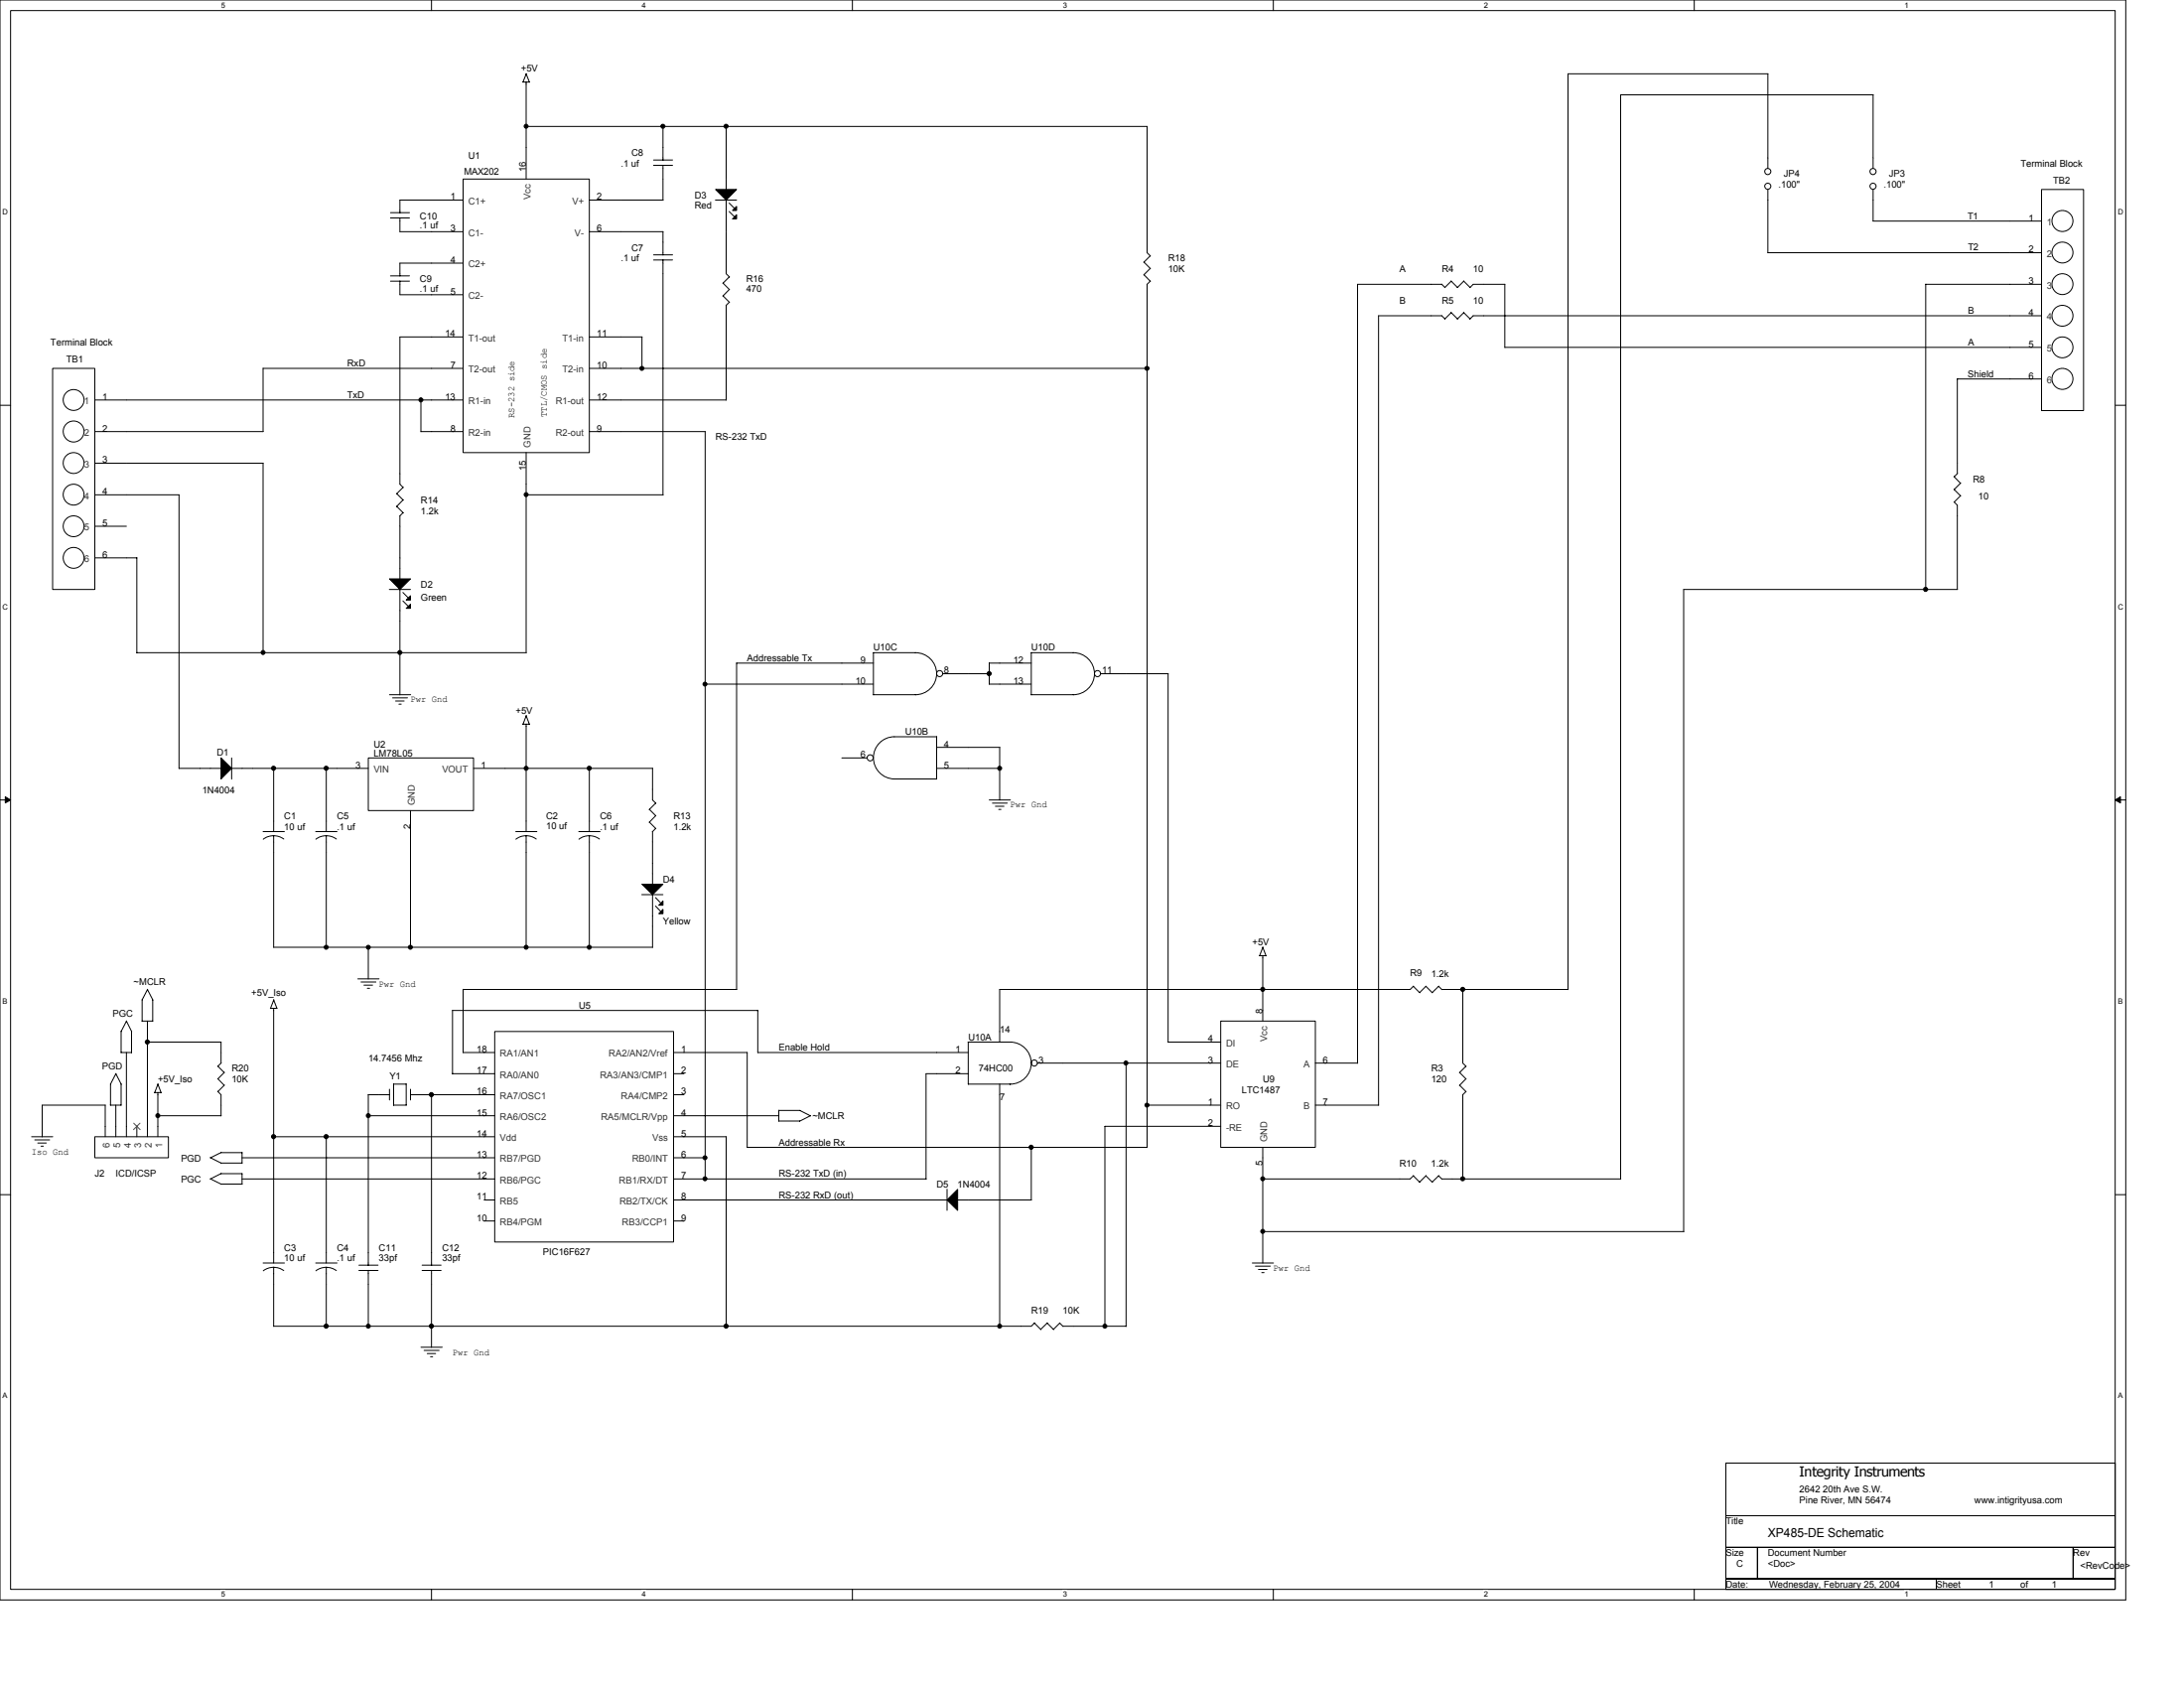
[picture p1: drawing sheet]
<svg xmlns="http://www.w3.org/2000/svg" width="279mm" height="216mm" viewBox="0 0 279 216" stroke-linecap="round" stroke-linejoin="round" font-family="sans-serif">
<path d="M0 0h271.9v204.6h-271.9zM1.4 1.4h269.2v201.9h-269.2z" fill="none" stroke="#000" stroke-width=".13"/>
<g fill="#fff">
<path d="M28.3 .1h.5v1.1h-.5z"/>
<path d="M28.3 203.4h.5v1.1h-.5z"/>
</g>
<path d="M55.2 0v1.4M55.2 203.3v1.3" fill="none" stroke="#000" stroke-width=".13"/>
<g fill="#fff">
<path d="M82.1 .1h.6v1.1h-.6z"/>
<path d="M82.1 203.4h.6v1.1h-.6z"/>
</g>
<path d="M109.1 0v1.4M109.1 203.3v1.3" fill="none" stroke="#000" stroke-width=".13"/>
<g fill="#fff">
<path d="M136 .1h.5v1.1h-.5z"/>
<path d="M136 203.4h.5v1.1h-.5z"/>
</g>
<path d="M162.9 0v1.4M162.9 203.3v1.3" fill="none" stroke="#000" stroke-width=".13"/>
<g fill="#fff">
<path d="M189.8 .1h.6v1.1h-.6z"/>
<path d="M189.8 203.4h.6v1.1h-.6z"/>
</g>
<path d="M216.7 0v1.4M216.7 203.3v1.3" fill="none" stroke="#000" stroke-width=".13"/>
<g fill="#fff">
<path d="M243.7 .1h.5v1.1h-.5z"/>
<path d="M243.7 203.4h.5v1.1h-.5z"/>
<path d="M.3 26.6h.7v1h-.7z"/>
<path d="M270.9 26.6h.7v1h-.7z"/>
<path d="M.3 77.1h.7v1h-.7z"/>
<path d="M270.9 77.1h.7v1h-.7z"/>
</g>
<path d="M0 51.8h1.4M270.6 51.8h1.3" fill="none" stroke="#000" stroke-width=".13"/>
<g fill="#fff">
<path d="M.3 127.6h.7v1h-.7z"/>
<path d="M270.9 127.6h.7v1h-.7z"/>
</g>
<path d="M0 102.3h1.4M270.6 102.3h1.3" fill="none" stroke="#000" stroke-width=".13"/>
<path d="M.7 101.9l.7 .4-.7 .4zM270.6 102.3l.7-.4v.8z" fill="#000" stroke="#000" stroke-width=".13"/>
<g fill="#fff">
<path d="M.3 178h.7v1.1h-.7z"/>
<path d="M270.9 178h.7v1.1h-.7z"/>
</g>
<g fill="none" stroke="#000" stroke-width=".13">
<path d="M67.3 10.5v12.4M67.3 16.2h79.5M67.3 9.4l-.4 1.1h.8l-.4-1.1M84.8 16.2v4.3M92.9 16.2v8.1M146.7 16.2v16.1l.5 .4-.9 .8M226.2 9.4v12.1M226.2 9.4h-25.6v117.2M239.6 12.1v9.4M239.6 12.1h-32.3v138.7M50 27.9h2.4M50 27.2h2.4"/>
<path d="M50 36h2.4M50 35.3h2.4M51.2 27.9v1.7h8M51.2 35.9v1.8h8M59.2 22.9h16.2v35h-16.2zM59.2 25.6h-8v1.6M59.2 33.7h-8v1.6M75.4 25.6h9.4M75.4 29.6h9.4M83.6 33.3h2.4M83.6 32.6h2.4M83.6 21.1h2.4"/>
<path d="M83.6 20.5h2.4M84.8 21.1v4.5M84.8 29.6v3M84.8 33.2v30.1M91.5 25.6h2.7M92.5 37.8l.8 .9M92.9 25.6v9.4l.4 .4M92.9 39.1v12.1M93.3 26l.7 .7M93.3 27.1l.7 .6M93.3 35.4l-.8 .8 .8 .8M93.3 37l-.8 .9"/>
<path d="M93.3 38.7l-.4 .4M146.3 33.5l.9 .9M146.7 36.4v110.4M147.2 34.3l-.9 .9 .9 .8-.5 .4M184.8 36.8l-.4-.5-10.7 .1v99.6M185.6 35.9l.9 .9M185.7 36l-.9 .8M187.2 40l.8 .8 .5-.4h72.7M187.2 35.9l.9 .9M187.3 40l-.9 .8M187.3 36l-.9 .8M192.5 36.4v8"/>
<path d="M192.5 36.4h-4l-.5 .4M226.2 24.2v8.1h35M239.6 24.2v4.1h21.6M261.2 24.2h5.4v28.3h-5.4zM261.2 36.4h-14.8v39M6.7 47.1h5.4v28.3h-5.4zM12.1 51.2h47.1M12.1 55.2h21.6M12.1 59.2h21.6M33.7 47.1h25.5M33.7 47.1v8.1M33.7 59.2v24.3"/>
<path d="M53.8 51.2v4h5.4M59.2 43.1h-8v18.8l.4 .5M67.3 57.9v25.6M75.4 51.2h17.5M75.4 55.2h14.8M75.4 43.1h6.7v4M75.4 47.1h71.4M90.2 55.2v95.6M184.4 40.4l.4 .4M184.4 40.4h-8v101M186.5 40.8l-.9-.8-.8 .8M192.5 44.4h68.7"/>
<path d="M250.4 48.5v12.1M250.4 48.5h10.8M12.1 63.3h10.8M12.1 67.3h4.1M12.1 71.4h5.4M17.5 71.4v12.1M22.9 63.3v35M49.8 75.4h2.7M50.8 63.1l.8 .9M50.8 64.8l.8 .8M51.2 66v8.1M51.2 75.4v13.5"/>
<path d="M51.5 75.8l.7 .7M51.5 76.9l.7 .7M51.6 62.3l-.9 .9M51.6 63.9l-.9 .9M51.6 65.6l-.5 .4M67.3 63.3h17.5M250 64.2l.4 .4v10.8h-35v82.1M250 62.6l.8 .8M250 61l.8 .8M250.4 60.6l-.4 .4M250.8 63.4l-.8 .8M250.8 61.8l-.8 .8"/>
<path d="M17.5 83.5h49.8M22.9 98.3h5.4M29.6 96.9v2.8M29.6 98.3h17.5M35 98.3v8.1M41.7 98.3v8.1M47.1 96.9h13.5v6.8h-13.5zM49.8 88.9h2.7M50.2 89.3h1.9M50.6 89.7h1.1M51 90.1h.3M60.6 98.3h22.9"/>
<path d="M67.3 91.5l.4 1.1M67.3 92.6v13.8M67.3 91.5l-.4 1.1h.8M75.4 98.3v8.1M83.5 98.3v4l.4 .4M90.2 87.5h21.5M107.7 96.9h3.2M111.7 84.8h-17.5v41.8M114.4 94.2a2.7 2.7 0 0 0-2.7 2.7 2.7 2.7 0 0 0 2.7 2.7h5.4M114.4 94.2h5.4M117.1 88.9a2.71 2.71 0 0 0 2.7-2.8 2.71 2.71 0 0 0-2.7-2.6h-5.4v5.4h5.5M119.8 98.3h8.1"/>
<path d="M119.8 94.2v5.5M119.8 95.6h8.1M120.6 86.2h6M126.6 87.5h5.3M127.9 95.6v6.7M131.9 84.8h-5.3v2.7M137.3 88.9a2.71 2.71 0 0 0 2.7-2.8 2.71 2.71 0 0 0-2.7-2.6h-5.4v5.4h5.5M140.8 86.2h8.7l-.1 47.1M33.7 106.4h2.7M35 106.9v14.3M36.3 107.3a2.15 2.15 0 0 0-1.3-.4 2.14 2.14 0 0 0-1.3 .4M40.4 106.4h2.7"/>
<path d="M41.7 106.9v14.3M43 107.3a2.15 2.15 0 0 0-1.3-.4 2.14 2.14 0 0 0-1.3 .4M52.5 103.7v17.5M66 106.4h2.7M67.3 106.9v14.3M68.6 107.3a2.15 2.15 0 0 0-1.3-.4 2.08 2.08 0 0 0-1.3 .4M74 106.4h2.8M75.4 106.9v14.3M76.7 107.3a2.15 2.15 0 0 0-1.3-.4 2.14 2.14 0 0 0-1.3 .4M82.1 114.4h2.7M83.1 103.5l.8 .9M83.1 105.2l.8 .8"/>
<path d="M83.5 106.4v6.7M83.5 114.4v6.8M83.9 114.8l.6 .7M83.9 115.9l.6 .7M83.9 102.7l-.8 .8M83.9 104.3l-.8 .9M83.9 106l-.4 .4M126.6 102.3h2.7M127 102.7h1.9M127.3 103.1h1.1M127.8 103.5h.3M15.5 134.6h1.3"/>
<path d="M15.5 138.7v2.7M15.5 138.7l-.7-1.4-.7 1.3v2.8h1.4M16.2 134.6v10.8M16.2 130.6l.6 1.4M16.2 130.6l-.7 1.3v2.7M16.8 131.9v2.7M18.2 130.6h1.3M18.2 127.9v2.7M18.9 133.3h9.4v2.7M18.9 130.6v14.8M18.9 126.6l.7 1.3M18.9 126.5l-.7 1.4"/>
<path d="M19.5 127.9v2.7M20.2 139.7v5.7M20.2 138.7l.4 1.1M20.2 138.6l-.4 1.1h.8M27.9 139.6l.4 .4v2.7h-8.1M27.9 138l.8 .8M27.9 136.4l.8 .8M28.3 136l-.4 .4M28.7 138.8l-.8 .8M28.7 137.2l-.8 .8M34.6 129h.8M35 129v32.5"/>
<path d="M35 127.9l.4 1.1M35 121.2h48.5M35 127.9l-.4 1.1M45.8 125.2h2.7M46.2 125.6h1.9M46.6 126h1.1M47 126.4h.3M47.1 121.2v4M49.8 139.3v1.4M50.3 138.7l1.7-.1v2.8h-1.6M50.4 138.7v2.7M52.5 139.3v1.4"/>
<path d="M57.9 129.2v8.1h5.4M57.9 129.2h39.1M59.2 134.6h4.1M59.2 126.6h35.1M59.2 126.5v8.1M63.3 131.9h22.9v27h-22.9zM86.2 134.6h9.4v12.2M86.2 137.3h1.3M96.9 134.6h27M96.9 129.2v5.4M123.9 138.7h5.4M123.9 137.3h-5.4v13.5"/>
<path d="M127.9 138.7v31M129.2 133.3a2.7 2.7 0 0 1 2.7 2.7v-.1a2.69 2.69 0 0 1-2.7 2.8M129.2 133.3h-5.4l.1 5.4M132.7 136h23.5M144.1 136v33.7M149.4 133.3h6.8M156.2 130.6h12.1v16.1h-12.1zM161.5 121.2l.5 1.1M161.5 122.2v8.4M161.6 121.1l-.5 1.1h.8M168.3 136h5.4M181.6 127l-.8-.9-.4 .5h-52.5v6.7"/>
<path d="M182.4 126.2l.8 .8 .9-.9 .4 .5M182.4 126.1l-.8 .9M184.4 126.6h16.2M186.7 138.8l.9 .8M187.1 126.6v9.4l.5 .4M187.5 136.4l-.8 .8 .9 .8M187.5 138l-.8 .8M187.5 139.6l-.4 .4M0 152.8h1.4M4 145.4h2.8M4.4 145.8h1.9M4.8 146.2h1.1"/>
<path d="M5.2 146.6h.3M12.1 145.4h9.4v2.7h-9.4zM13.5 141.4v4M13.5 141.4h-8.1v4M14.8 141.4v4M17.5 144.1v1.3M26.9 148.1l1.4 .7M26.9 150.8l1.4 .6M28.3 148.8h2.7M28.3 151.4h2.7M28.3 150.1h2.7M28.3 150.1l-1.4 .7"/>
<path d="M31 150.8h32.3M31 148.1h32.3M31 147.4v1.4M31 150.1v1.4M31 147.4h-2.7l-1.4 .7M35 145.4h28.3M41.7 145.4v16.1M47.1 140h2.7M47.1 140v21.8M47.1 142.7h16.2M52.5 140h10.8M55.2 140v21.8"/>
<path d="M61.9 153.5h1.4M61.9 156.2h1.4M86.2 145.4h6.7M86.2 153.5h35M86.2 140h1.3M86.2 150.8h32.3M86.2 142.7h13.5M86.2 148.1h4M86.2 156.2h1.3M92.9 145.4v24.3M95.6 146.7h51.2M99.6 143.4h2.7"/>
<path d="M103.7 142.7l-1.4 .7M103.7 142.7l-1.4-.7h-2.7v1.4M121.2 152.1v2.7M122.5 153.5h9.5M131.9 146.7v6.8M146.7 141.4h9.5M156.2 144.1h-14.8v25.6M161.5 146.7v14.9M161.5 157.5h53.9M168.3 141.4h8.1M180.8 150.4l.8 .8M180.8 150.4l-.4 .4h-18.9"/>
<path d="M182.4 150.4l.8 .8M182.4 150.4l-.8 .8M184 150.4l.5 .4M184.1 150.4l-.9 .8M184.4 150.8h22.9M187.1 140v10.8M270.6 152.8h1.3M33.7 161.5h2.7M35 162.1v7.6l96.9-.1 .5-.4M36.3 162.5a2.15 2.15 0 0 0-1.3-.4 2.14 2.14 0 0 0-1.3 .4M40.4 161.5h2.7M41.7 162.1v7.6"/>
<path d="M43 162.5a2.15 2.15 0 0 0-1.3-.4 2.14 2.14 0 0 0-1.3 .4M45.9 162.5h2.5M45.9 161.8h2.5M47.1 162.5v7.2M53.8 172.3h2.8M54 162.5h2.4M54 161.8h2.4M54.3 172.7h1.9M54.7 173.1h1M55.1 173.5h.3M55.2 162.5v9.8M132.3 169.2l.9 .9"/>
<path d="M134 169.2l.8 .9M134 169.2l-.9 .8M135.6 169.2l.4 .5 8.1-.1M135.6 169.2l-.8 .8M160.2 161.5h2.7M160.6 161.9h1.9M161 162.4h1.1M161.4 162.8h.3M220.8 187.1h49.8v6.8h-49.8zM220.8 193.9h49.8v4h-49.8zM220.8 197.9h4v4h-4zM224.8 197.9h40.4v4h-40.4z"/>
<path d="M265.2 197.9h5.4v4h-5.4zM220.8 201.9h26.9v1.4h-26.9zM247.7 201.9h22.9v1.4h-22.9z"/>
<circle cx="226.2" cy="23.8" r=".39"/>
<circle cx="226.2" cy="21.9" r=".39"/>
<circle cx="239.6" cy="23.8" r=".39"/>
<circle cx="239.6" cy="21.9" r=".39"/>
<circle cx="263.9" cy="28.3" r="1.35"/>
<circle cx="263.9" cy="36.3" r="1.34"/>
<circle cx="263.9" cy="32.3" r="1.34"/>
<circle cx="9.4" cy="55.2" r="1.34"/>
<circle cx="9.4" cy="51.2" r="1.33"/>
<circle cx="9.4" cy="59.2" r="1.33"/>
<circle cx="263.9" cy="48.5" r="1.35"/>
<circle cx="263.9" cy="40.4" r="1.34"/>
<circle cx="263.9" cy="44.4" r="1.34"/>
<circle cx="9.4" cy="71.4" r="1.33"/>
<circle cx="9.4" cy="63.3" r="1.33"/>
<circle cx="9.4" cy="67.3" r="1.33"/>
<circle cx="111.3" cy="96.9" r=".39"/>
<circle cx="120.2" cy="86.2" r=".39"/>
<circle cx="140.4" cy="86.2" r=".39"/>
<circle cx="132.3" cy="136" r=".39"/>
</g>
<g fill="#000" stroke="#000" stroke-width=".13">
<path d="M91.5 24.2h2.7l-1.3 1.4z" fill-rule="evenodd"/>
<path d="M93.7 26.9l.5-.5v.5z" fill-rule="evenodd"/>
<path d="M93.7 28l.5-.5v.5z" fill-rule="evenodd"/>
<path d="M49.8 74h2.7l-1.3 1.4z" fill-rule="evenodd"/>
<path d="M52.5 76.2v.6h-.5z" fill-rule="evenodd"/>
<path d="M52 77.8l.5-.5v.5z" fill-rule="evenodd"/>
<path d="M28.3 96.9l1.3 1.4-1.3 1.3z" fill-rule="evenodd"/>
<path d="M82.1 113.1h2.7l-1.3 1.3z" fill-rule="evenodd"/>
<path d="M84.8 115.3v.5h-.5z" fill-rule="evenodd"/>
<path d="M84.8 116.3v.6h-.5z" fill-rule="evenodd"/>
<path d="M121.2 153.5l1.3-1.4v2.7z" fill-rule="evenodd"/>
<circle cx="67.3" cy="16.1" r=".25"/>
<circle cx="84.8" cy="16.2" r=".26"/>
<circle cx="92.9" cy="16.2" r=".26"/>
<circle cx="53.8" cy="51.1" r=".26"/>
<circle cx="82.1" cy="47.1" r=".26"/>
<circle cx="146.7" cy="47.1" r=".26"/>
<circle cx="67.3" cy="63.3" r=".25"/>
<circle cx="246.3" cy="75.4" r=".27"/>
<circle cx="33.7" cy="83.5" r=".25"/>
<circle cx="35" cy="98.3" r=".27"/>
<circle cx="41.7" cy="98.3" r=".27"/>
<circle cx="51.2" cy="83.5" r=".26"/>
<circle cx="67.3" cy="98.3" r=".26"/>
<circle cx="75.4" cy="98.3" r=".27"/>
<circle cx="90.2" cy="87.5" r=".25"/>
<circle cx="126.5" cy="86.2" r=".27"/>
<circle cx="127.9" cy="98.3" r=".26"/>
<circle cx="18.8" cy="133.3" r=".27"/>
<circle cx="41.7" cy="121.2" r=".26"/>
<circle cx="47.1" cy="121.2" r=".25"/>
<circle cx="52.5" cy="121.2" r=".26"/>
<circle cx="67.3" cy="121.2" r=".25"/>
<circle cx="75.4" cy="121.2" r=".26"/>
<circle cx="144" cy="136" r=".26"/>
<circle cx="161.5" cy="126.5" r=".26"/>
<circle cx="187.1" cy="126.5" r=".27"/>
<circle cx="20.2" cy="142.7" r=".26"/>
<circle cx="35" cy="145.4" r=".27"/>
<circle cx="41.7" cy="145.4" r=".27"/>
<circle cx="47.1" cy="142.7" r=".26"/>
<circle cx="55.2" cy="140" r=".27"/>
<circle cx="90.2" cy="148.1" r=".25"/>
<circle cx="90.2" cy="150.8" r=".25"/>
<circle cx="131.9" cy="146.7" r=".27"/>
<circle cx="146.7" cy="141.4" r=".26"/>
<circle cx="161.5" cy="157.5" r=".25"/>
<circle cx="161.5" cy="150.8" r=".25"/>
<circle cx="187.1" cy="150.8" r=".26"/>
<circle cx="41.7" cy="169.6" r=".27"/>
<circle cx="47.1" cy="169.6" r=".26"/>
<circle cx="55.2" cy="169.6" r=".27"/>
<circle cx="92.9" cy="169.6" r=".27"/>
<circle cx="127.9" cy="169.6" r=".26"/>
<circle cx="141.3" cy="169.6" r=".26"/>
</g>
<path d="M17.1 143.7l.8 .8M17.9 143.7l-.8 .8" fill="none" stroke="#4c4c4c" stroke-width=".13"/>
<text font-size="1.8" x="230.2" y="188.9">Integrity Instruments</text>
<text font-size="1.6" x="226.2" y="196.6">XP485-DE Schematic</text>
<g font-size="1.2">
<text x="66.7" y="9.2">+5V</text>
<text x="59.4" y="22.4">MAX202</text>
<text x="59.9" y="20.4">U1</text>
<text x="67.3" y="21.9" transform="rotate(-90 67.3 21.9)">16</text>
<text x="79.4" y="21.3">.1 uf</text>
<text x="80.8" y="20">C8</text>
<text x="228.2" y="22.6">JP4</text>
<text x="241.7" y="22.6">JP3</text>
<text x="258.5" y="21.3">Terminal Block</text>
<text x="262.7" y="23.5">TB2</text>
<text x="53.7" y="28">C10</text>
<text x="53.7" y="29.3">.1 uf</text>
<text x="57.6" y="25.6">1</text>
<text x="57.6" y="29.6">3</text>
<text x="76.3" y="25.6">2</text>
<text x="76.3" y="29.6">6</text>
<text x="88.9" y="25.3">D3</text>
<text x="88.9" y="26.7">Red</text>
<text x="227.5" y="24">.100&quot;</text>
<text x="241" y="24">.100&quot;</text>
<text x="251.8" y="28">T1</text>
<text x="259.5" y="28.3">1</text>
<text x="57.6" y="33.6">4</text>
<text x="79.4" y="33.4">.1 uf</text>
<text x="80.8" y="32.1">C7</text>
<text x="149.4" y="33.4">R18</text>
<text x="149.4" y="34.8">10K</text>
<text x="179" y="34.8">A</text>
<text x="184.4" y="34.8">R4</text>
<text x="188.5" y="34.8">10</text>
<text x="251.8" y="32.1">T2</text>
<text x="259.5" y="32.3">2</text>
<text x="53.7" y="36.1">C9</text>
<text x="53.7" y="37.3">.1 uf</text>
<text x="57.6" y="37.7">5</text>
<text x="95.5" y="36.1">R16</text>
<text x="95.5" y="37.3">470</text>
<text x="179" y="38.8">B</text>
<text x="184.4" y="38.8">R5</text>
<text x="188.5" y="38.8">10</text>
<text x="251.8" y="40.2">B</text>
<text x="259.5" y="36.3">3</text>
<text x="259.5" y="40.4">4</text>
<text x="6.5" y="44.2">Terminal Block</text>
<text x="8.5" y="46.3">TB1</text>
<text x="44.4" y="46.9">RxD</text>
<text x="56.9" y="43.1">14</text>
<text x="57.6" y="47.1">7</text>
<text x="76.3" y="43.1">11</text>
<text x="76.3" y="47.1">10</text>
<text x="251.8" y="44.2">A</text>
<text x="259.5" y="44.4">5</text>
<text x="13.1" y="51.1">1</text>
<text x="44.4" y="50.9">TxD</text>
<text x="56.9" y="51.1">13</text>
<text x="65.8" y="53.4" transform="rotate(-90 65.8 53.4)">RS-232 side</text>
<text x="70" y="53.3" transform="rotate(-90 70 53.3)">TTL/CMOS side</text>
<text x="76.3" y="51.1">12</text>
<text x="251.8" y="48.2">Shield</text>
<text x="259.5" y="48.5">6</text>
<text x="13.1" y="55.2">2</text>
<text x="13.1" y="59.2">3</text>
<text x="57.6" y="55.2">8</text>
<text x="76.3" y="55.2">9</text>
<text x="91.5" y="56.3">RS-232 TxD</text>
<text x="13.1" y="63.3">4</text>
<text x="53.8" y="64.4">R14</text>
<text x="53.8" y="65.7">1.2k</text>
<text x="67.3" y="60.2" transform="rotate(-90 67.3 60.2)">15</text>
<text x="252.4" y="61.7">R8</text>
<text x="253.1" y="63.8">10</text>
<text x="13.1" y="67.3">5</text>
<text x="13.1" y="71.3">6</text>
<text x="53.8" y="75.1">D2</text>
<text x="53.8" y="76.8">Green</text>
<text x="111.7" y="83.2">U10C</text>
<text x="131.9" y="83.2">U10D</text>
<text x="52.5" y="89.8">Pwr Gnd</text>
<text x="95.6" y="84.6">Addressable Tx</text>
<text x="109.4" y="87.5">10</text>
<text x="110.1" y="84.8">9</text>
<text x="120.8" y="86.1">8</text>
<text x="129.6" y="84.8">12</text>
<text x="129.6" y="87.5">13</text>
<text x="141" y="86.1">11</text>
<text x="47.8" y="95.6">U2</text>
<text x="66" y="91.3">+5V</text>
<text x="115.8" y="94">U10B</text>
<text x="120.8" y="95.6">4</text>
<text x="25.9" y="101.4">1N4004</text>
<text x="27.7" y="96.7">D1</text>
<text x="45.5" y="98.3">3</text>
<text x="47.8" y="96.8">LM78L05</text>
<text x="61.5" y="98.3">1</text>
<text x="110.1" y="96.9">6</text>
<text x="120.8" y="98.3">5</text>
<text x="36.4" y="104.8">C1</text>
<text x="36.4" y="106.1">10 uf</text>
<text x="43.1" y="104.8">C5</text>
<text x="43.1" y="106.1">.1 uf</text>
<text x="52.5" y="106" transform="rotate(-90 52.5 106)">2</text>
<text x="69.9" y="104.8">C2</text>
<text x="69.9" y="106">10 uf</text>
<text x="76.8" y="104.8">C6</text>
<text x="76.8" y="106.1">.1 uf</text>
<text x="86.2" y="104.8">R13</text>
<text x="86.2" y="106.1">1.2k</text>
<text x="129.2" y="103.3">Pwr Gnd</text>
<text x="84.8" y="112.8">D4</text>
<text x="84.8" y="118.2">Yellow</text>
<text x="160.2" y="120.9">+5V</text>
<text x="180.4" y="124.8">R9</text>
<text x="183.1" y="125">1.2k</text>
<text x="14.4" y="130.1">PGC</text>
<text x="17.1" y="126">~MCLR</text>
<text x="32.2" y="127.4">+5V_Iso</text>
<text x="48.5" y="126.2">Pwr Gnd</text>
<text x="74" y="129">U5</text>
<text x="161.5" y="129.6" transform="rotate(-90 161.5 129.6)">8</text>
<text x="13.1" y="136.8">PGD</text>
<text x="29.6" y="137.1">R20</text>
<text x="47.1" y="135.7">14.7456 Mhz</text>
<text x="61" y="137.3">17</text>
<text x="61" y="134.6">18</text>
<text x="87.1" y="134.6">1</text>
<text x="87.1" y="137.3">2</text>
<text x="99.6" y="134.4">Enable Hold</text>
<text x="122.2" y="134.6">1</text>
<text x="122.2" y="137.3">2</text>
<text x="123.9" y="133">U10A</text>
<text x="125.2" y="137.1">74HC00</text>
<text x="127.9" y="132.1">14</text>
<text x="132.9" y="136">3</text>
<text x="154.5" y="133.3">4</text>
<text x="154.5" y="136">3</text>
<text x="169.2" y="136">6</text>
<text x="183.1" y="137.1">R3</text>
<text x="20.2" y="138.4">+5V_Iso</text>
<text x="29.6" y="138.4">10K</text>
<text x="49.8" y="138">Y1</text>
<text x="61" y="142.7">15</text>
<text x="61" y="140">16</text>
<text x="87.1" y="140">3</text>
<text x="87.1" y="142.7">4</text>
<text x="103.9" y="143.1">~MCLR</text>
<text x="127.9" y="140.7">7</text>
<text x="154.5" y="141.3">1</text>
<text x="158.9" y="139.8">LTC1487</text>
<text x="161.5" y="138.4">U9</text>
<text x="169.2" y="141.3">7</text>
<text x="183.1" y="138.4">120</text>
<text x="4" y="147.7">Iso Gnd</text>
<text x="23.2" y="148.5">PGD</text>
<text x="61" y="148.1">13</text>
<text x="61" y="145.4">14</text>
<text x="87.1" y="145.4">5</text>
<text x="87.1" y="148.1">6</text>
<text x="99.6" y="146.5">Addressable Rx</text>
<text x="154.5" y="144">2</text>
<text x="161.5" y="149.1" transform="rotate(-90 161.5 149.1)">5</text>
<text x="179" y="149.2">R10</text>
<text x="183.1" y="149.2">1.2k</text>
<text x="12.1" y="150.5">J2</text>
<text x="14.8" y="150.5">ICD/ICSP</text>
<text x="23.2" y="151.2">PGC</text>
<text x="61" y="153.5">11</text>
<text x="61" y="150.8">12</text>
<text x="87.1" y="150.8">7</text>
<text x="87.1" y="153.5">8</text>
<text x="99.6" y="150.5">RS-232 TxD (in)</text>
<text x="99.6" y="153.2">RS-232 RxD (out)</text>
<text x="119.8" y="151.9">D5</text>
<text x="122.5" y="151.9">1N4004</text>
<text x="36.4" y="160">C3</text>
<text x="36.4" y="161.3">10 uf</text>
<text x="43.1" y="160">C4</text>
<text x="43.1" y="161.3">.1 uf</text>
<text x="48.5" y="160">C11</text>
<text x="48.5" y="161.3">33pf</text>
<text x="56.6" y="160">C12</text>
<text x="56.6" y="161.3">33pf</text>
<text x="61" y="156.1">10</text>
<text x="69.5" y="160.5">PIC16F627</text>
<text x="87.1" y="156.1">9</text>
<text x="162.9" y="162.5">Pwr Gnd</text>
<text x="57.9" y="173.3">Pwr Gnd</text>
<text x="131.9" y="168">R19</text>
<text x="136" y="168">10K</text>
<text x="230.2" y="190.9">2642 20th Ave S.W.</text>
<text x="220.8" y="195">Title</text>
<text x="230.2" y="192.3">Pine River, MN 56474</text>
<text x="252.6" y="192.3">www.intigrityusa.com</text>
<text x="220.8" y="199">Size</text>
<text x="220.8" y="203">Date:</text>
<text x="222.1" y="200.3">C</text>
<text x="226.2" y="199">Document Number</text>
<text x="226.2" y="200.3">&lt;Doc&gt;</text>
<text x="226.3" y="203">Wednesday, February 25, 2004</text>
<text x="247.7" y="203">Sheet</text>
<text x="254.4" y="203">1</text>
<text x="258.5" y="203">of</text>
<text x="262.5" y="203">1</text>
<text x="265.2" y="199">Rev</text>
<text x="266.1" y="200.6">&lt;RevCode&gt;</text>
</g>
<g font-size="1.2" fill="#333">
<text x="59.9" y="26.1">C1+</text>
<text x="67.9" y="25.6" transform="rotate(-90 67.9 25.6)">Vcc</text>
<text x="73.2" y="26.1">V+</text>
<text x="261.9" y="28.8">1</text>
<text x="59.9" y="34.2">C2+</text>
<text x="59.9" y="30.2">C1-</text>
<text x="73.5" y="30.2">V-</text>
<text x="261.9" y="32.9">2</text>
<text x="59.9" y="38.2">C2-</text>
<text x="261.9" y="36.9">3</text>
<text x="261.9" y="40.9">4</text>
<text x="59.9" y="43.6">T1-out</text>
<text x="59.9" y="47.7">T2-out</text>
<text x="71.9" y="43.6">T1-in</text>
<text x="71.9" y="47.7">T2-in</text>
<text x="261.9" y="45">5</text>
<text x="10.8" y="51.7">1</text>
<text x="59.9" y="51.7">R1-in</text>
<text x="71.1" y="51.7">R1-out</text>
<text x="261.9" y="49">6</text>
<text x="10.8" y="55.8">2</text>
<text x="10.8" y="59.8">3</text>
<text x="59.9" y="55.8">R2-in</text>
<text x="67.9" y="57.2" transform="rotate(-90 67.9 57.2)">GND</text>
<text x="71.1" y="55.8">R2-out</text>
<text x="10.8" y="63.8">4</text>
<text x="10.8" y="67.9">5</text>
<text x="10.8" y="71.9">6</text>
<text x="47.8" y="98.8">VIN</text>
<text x="56.6" y="98.8">VOUT</text>
<text x="53.1" y="103" transform="rotate(-90 53.1 103)">GND</text>
<text x="64" y="137.9">RA0/AN0</text>
<text x="64" y="135.2">RA1/AN1</text>
<text x="76.8" y="137.9">RA3/AN3/CMP1</text>
<text x="77.9" y="135.2">RA2/AN2/Vref</text>
<text x="156.8" y="133.8">DI</text>
<text x="156.8" y="136.5">DE</text>
<text x="162.1" y="133.3" transform="rotate(-90 162.1 133.3)">Vcc</text>
<text x="166.8" y="136.5">A</text>
<text x="64" y="143.3">RA6/OSC2</text>
<text x="64" y="140.6">RA7/OSC1</text>
<text x="76.9" y="143.3">RA5/MCLR/Vpp</text>
<text x="79.5" y="140.6">RA4/CMP2</text>
<text x="156.8" y="141.9">RO</text>
<text x="166.8" y="141.9">B</text>
<text x="14" y="146.7" transform="rotate(-90 14 146.7)">6</text>
<text x="15.4" y="146.7" transform="rotate(-90 15.4 146.7)">5</text>
<text x="16.7" y="146.7" transform="rotate(-90 16.7 146.7)">4</text>
<text x="18.1" y="146.7" transform="rotate(-90 18.1 146.7)">3</text>
<text x="19.4" y="146.7" transform="rotate(-90 19.4 146.7)">2</text>
<text x="20.8" y="146.7" transform="rotate(-90 20.8 146.7)">1</text>
<text x="64" y="148.6">RB7/PGD</text>
<text x="64" y="145.9">Vdd</text>
<text x="80.9" y="148.6">RB0/INT</text>
<text x="83.5" y="145.9">Vss</text>
<text x="156.8" y="144.6">-RE</text>
<text x="162.1" y="146.1" transform="rotate(-90 162.1 146.1)">GND</text>
<text x="64" y="154">RB5</text>
<text x="64" y="151.3">RB6/PGC</text>
<text x="79.2" y="151.3">RB1/RX/DT</text>
<text x="79.3" y="154">RB2/TX/CK</text>
<text x="64" y="156.7">RB4/PGM</text>
<text x="79.6" y="156.7">RB3/CCP1</text>
</g>
<g font-size="1">
<text x="28.3" y="1">5</text>
<text x="82.1" y="1">4</text>
<text x="136" y="1">3</text>
<text x="189.8" y="1">2</text>
<text x="243.7" y="1">1</text>
<text x=".3" y="27.4">D</text>
<text x="270.9" y="27.4">D</text>
<text x=".3" y="77.9">C</text>
<text x="270.9" y="77.9">C</text>
<text x=".3" y="128.4">B</text>
<text x="270.9" y="128.4">B</text>
<text x=".3" y="178.9">A</text>
<text x="270.9" y="178.9">A</text>
<text x="28.3" y="204.3">5</text>
<text x="82.1" y="204.3">4</text>
<text x="136" y="204.3">3</text>
<text x="189.8" y="204.3">2</text>
<text x="243.7" y="204.3">1</text>
</g>
</svg>
